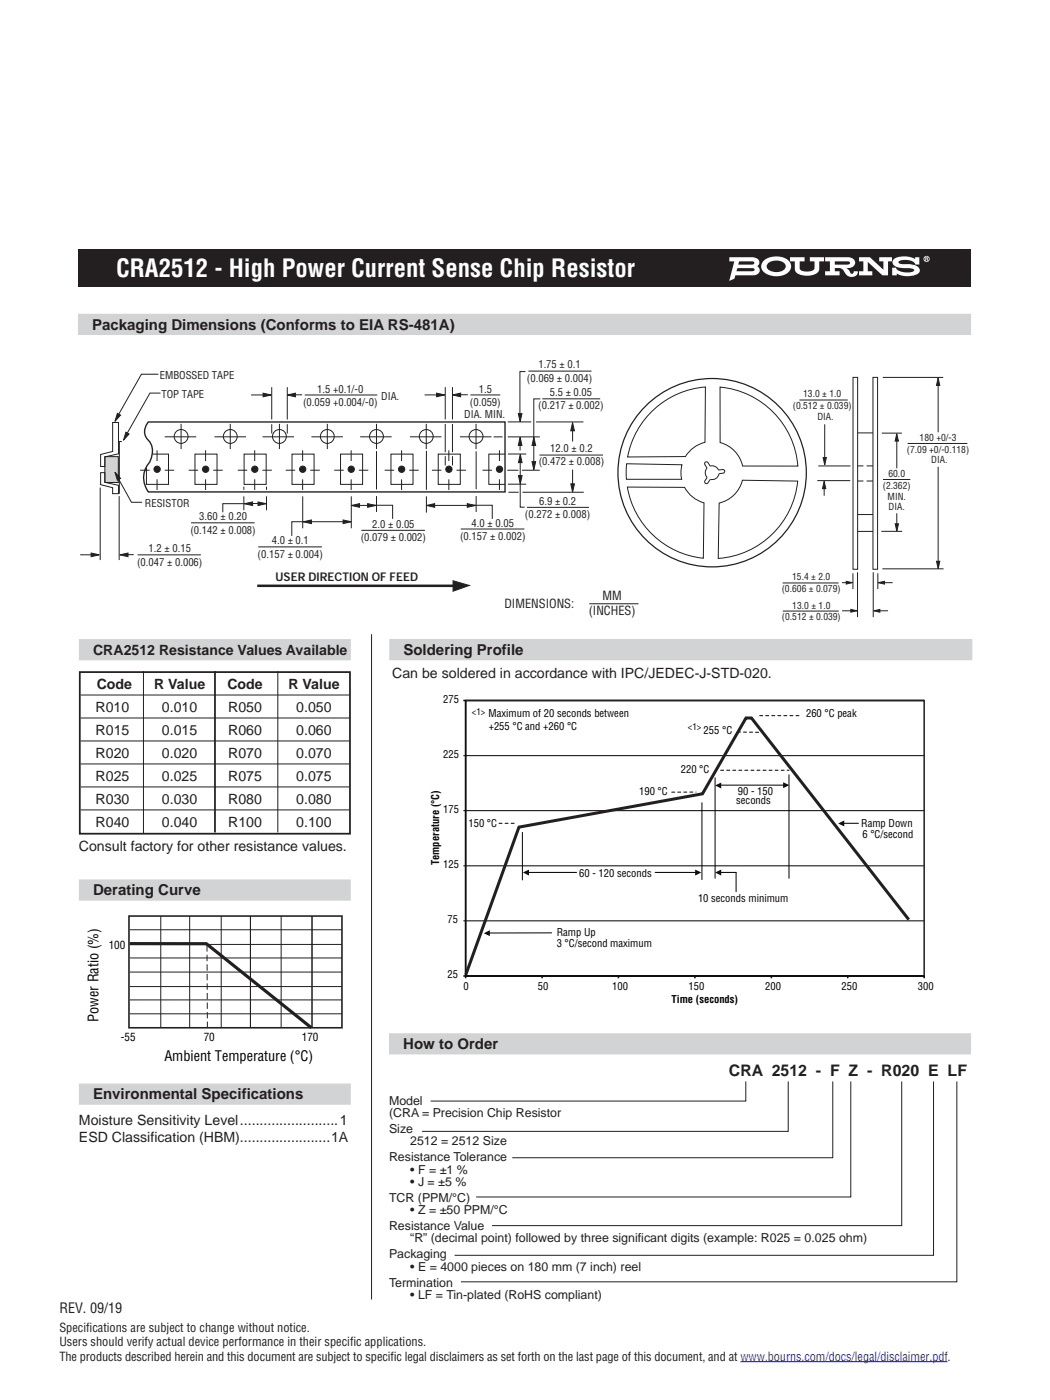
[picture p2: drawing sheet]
<svg xmlns="http://www.w3.org/2000/svg" width="210mm" height="279mm" viewBox="0 0 210 279" stroke-linecap="round" stroke-linejoin="round" font-family="sans-serif">
<path d="M77.6 208.3h116.2" fill="none" stroke="#d1d3d4" stroke-width="4.2" stroke-linecap="butt"/>
<path d="M148.8 215.8v3.9h-62.9M157.3 215.8v10h-73.1M166.2 215.8v15.3h-64M169.8 215.8v23.1h-74.8M180 215.8v28.8h-81.8M186.3 215.8v34.7h-95.6M191 215.8v40h-99" fill="none" stroke="#231f20" stroke-width=".2"/>
<path d="M147.8 271.8h41.3" fill="none" stroke="#00f" stroke-width=".2"/>
<path d="M15.7 49.7h178.1v7.5h-178.1z" fill="#231f20"/>
<g fill="#fff">
<path d="M157.7 51.3h2.9v.9h-1v1.3a1.6 1.6 0 0 0 1.9 .7 1.05 1.05 0 0 0 1.1-.7v-1.3h-1v-.9h2.9v.9h-1v1.5a2.12 2.12 0 0 1-2.4 1.3 2.93 2.93 0 0 1-2.4-.9l-.1-1.9h-.9z"/>
<path d="M171.4 51.3h2.2l2.7 2.5v-1.6h-.8v-.9h2.5v.9h-.8v2.7h-1.1l-2.9-2.6v1.8h.9v.8h-2.7v-.8h.9v-1.9h-.9z"/>
<path d="M178.5 51.6a4.6 4.6 0 0 1 4.1 .1v-.4h.9v1.5h-.8a2.22 2.22 0 0 0-2.7-.9l-.7 .3v.2l.5 .3h1.1a2.7 2.7 0 0 1 2.6 1 .91 .91 0 0 1-.8 1.2 4.4 4.4 0 0 1-3.7-.3v.3h-.9v-1.5h.7a2.19 2.19 0 0 0 2.3 1l1.1-.2 .3-.3a2.64 2.64 0 0 0-2.3-.4 2.56 2.56 0 0 1-2-.7l-.1-.5 .1-.4z"/>
<path d="M184.8 51.5v.1h.2v-.1zM184.7 51.4h.4v.3l.1 .3h-.2l-.1-.2-.1 .2h-.1zM184.5 51.7a.47 .47 0 0 0 .9 0 .47 .47 0 0 0-.9 0zM184.3 51.7a.61 .61 0 0 1 1.2 0 .61 .61 0 0 1-1.2 0z"/>
<path d="M147.2 53.5h2.9l.3 .1 .2 .2-.2 .3h-.4h-3zM147.5 52.2h2.6l.4 .2-.1 .3-.4 .1h-2.7zM145.6 51.3v.9h.9l-1 3.9 1.1-.5 .2-.7h3.6a1 1 0 0 0 1.1-.5 1 1 0 0 0-.4-1.3 .94 .94 0 0 0 .4-1 .94 .94 0 0 0-.9-.7z"/>
<path d="M153.3 52.5a2.61 2.61 0 0 1 3.4 .3 1.11 1.11 0 0 1-1.2 1.4 2.01 2.01 0 0 1-2.5-1zM152.5 51.9a1.59 1.59 0 0 0-.6 1.6 1.59 1.59 0 0 0 1.2 1.2 3.9 3.9 0 0 0 4.5-.7 1.73 1.73 0 0 0-1.3-2.6 4.3 4.3 0 0 0-3.8 .5z"/>
<path d="M166.6 52.2h2.6l.5 .2-.3 .3-.4 .1h-2.4zM164.7 51.3v.9h.9v1.9h-.9v.8h2.9v-.8h-1v-.6a1.57 1.57 0 0 1 2 1 1.43 1.43 0 0 0 1.3 .8 1.43 1.43 0 0 0 1.3-.8v-.4h-.8l-.1 .3-.3 .3a.6 .6 0 0 1-.5-.7l-.6-.5a1.28 1.28 0 0 0 1.7-1.4 1.4 1.4 0 0 0-1.4-.8z"/>
</g>
<path d="M15.6 64.7h178.2" fill="none" stroke="#d1d3d4" stroke-width="4.2" stroke-linecap="butt"/>
<path d="M29.6 84.2h71.2v14h-71.2a4.8 4.8 0 0 1 .3-6.1 4.1 4.1 0 0 0-.8-5 2.9 2.9 0 0 1 .5-2.9z" fill="none" stroke="#231f20" stroke-width=".28"/>
<g fill="none" stroke="#231f20" stroke-width=".2">
<path d="M32.9 87.2h6.3M36.1 84.6v5M38.9 90.6h4.4v6.1h-4.4zM41 89.9v2.1M41 95.7v2.1M42.8 87.2h6.3M46 84.6v5M52.4 87.2h6.3M55.8 84.6v5M62.2 87.2h6.2M65.3 84.6v5M71.9 87.2h6.3"/>
<path d="M75.1 84.6v5M81.8 87.2h6.3M85.1 84.6v5M91.8 87.2h6.3M95 84.6v5"/>
<circle cx="36.1" cy="87.1" r="1.38"/>
<circle cx="46" cy="87.1" r="1.38"/>
<circle cx="55.8" cy="87.1" r="1.38"/>
<circle cx="65.3" cy="87.1" r="1.38"/>
<circle cx="75.1" cy="87.1" r="1.38"/>
<circle cx="85.1" cy="87.1" r="1.38"/>
<circle cx="95" cy="87.1" r="1.38"/>
</g>
<circle cx="41" cy="93.6" r=".63" fill="#231f20"/>
<g fill="none" stroke="#231f20" stroke-width=".2">
<path d="M30.4 90.6h3.2v6.1h-4.4v-3.4M31.3 89.9v2.1M31.3 95.7v2.1M37.7 93.8h1.8M42.6 93.8h1.8"/>
<circle cx="41" cy="93.6" r=".63"/>
</g>
<circle cx="31.4" cy="93.6" r=".63" fill="#231f20"/>
<g fill="none" stroke="#231f20" stroke-width=".2">
<path d="M28 93.8h1.9M32.9 93.8h1.9M48.7 90.6h4.4v6.1h-4.4zM50.8 89.9v2.1M50.8 95.7v2.1"/>
<circle cx="31.4" cy="93.6" r=".63"/>
</g>
<circle cx="50.8" cy="93.6" r=".63" fill="#231f20"/>
<g fill="none" stroke="#231f20" stroke-width=".2">
<path d="M47.5 93.8h1.8M52.4 93.8h1.9M58.3 90.6h4.4v6.1h-4.4zM60.4 89.9v2.1M60.4 95.7v2.1"/>
<circle cx="50.8" cy="93.6" r=".63"/>
</g>
<circle cx="60.4" cy="93.6" r=".63" fill="#231f20"/>
<g fill="none" stroke="#231f20" stroke-width=".2">
<path d="M57 93.8h1.9M61.9 93.8h1.9M68 90.6h4.4v6.1h-4.4zM70.1 89.9v2.1M70.1 95.7v2.1"/>
<circle cx="60.4" cy="93.6" r=".63"/>
</g>
<circle cx="70.1" cy="93.6" r=".63" fill="#231f20"/>
<g fill="none" stroke="#231f20" stroke-width=".2">
<path d="M66.7 93.8h1.9M71.6 93.8h1.9M78 90.6h4.4v6.1h-4.4zM80.1 89.9v2.1M80.1 95.7v2.1"/>
<circle cx="70.1" cy="93.6" r=".63"/>
</g>
<circle cx="80.2" cy="93.6" r=".63" fill="#231f20"/>
<g fill="none" stroke="#231f20" stroke-width=".2">
<path d="M76.8 93.8h1.9M81.7 93.8h1.9M87.5 90.6h4.4v6.1h-4.4zM89.6 89.9v2.1M89.6 95.7v2.1"/>
<circle cx="80.2" cy="93.6" r=".63"/>
</g>
<circle cx="89.6" cy="93.6" r=".63" fill="#231f20"/>
<g fill="none" stroke="#231f20" stroke-width=".2">
<path d="M86.2 93.8h1.9M91.1 93.8h1.9M99.7 89.9v2.1M99.7 95.7v2.1M100.8 90.6h-3.2v6.1h3.2"/>
<circle cx="89.6" cy="93.6" r=".63"/>
</g>
<circle cx="99.7" cy="93.6" r=".63" fill="#231f20"/>
<g fill="none" stroke="#231f20" stroke-width=".2">
<path d="M96.3 93.8h1.9"/>
<circle cx="99.7" cy="93.6" r=".63"/>
</g>
<path d="M20.9 91.1h2.7v5.2h-2.7z" fill="#d1d3d4"/>
<path d="M20.1 94.3h.8v2l2.8 .6v1.6h-1.2v-1.2l-2.4-.6zM20.9 91.1h2.7v5.2h-2.7zM22.5 84.3h1.2v6.3l-2.8 .6v1.9h-.8v-2.4l2.4-.6zM24.3 88.1h-.5v10.5M48.7 97.1v.7M48.7 99.1v2.7M53.2 97.1v.7M53.2 99.1v2.7M38.1 104.3h12.7" fill="none" stroke="#231f20" stroke-width=".2"/>
<path d="M48.8 100.5l1.6-.3v.7z" fill="#231f20"/>
<path d="M48.8 100.5l1.6-.3v.7z" fill="none" stroke="#231f20" stroke-width=".2"/>
<path d="M51.5 100.2l1.6 .3-1.6 .4z" fill="#231f20"/>
<path d="M75.1 99v3.2M49.5 100.5h-5v1.7M50.2 100.5h1.7M51.5 100.2l1.6 .3-1.6 .4zM72.1 105.8h12.7M92 105.6h12.6" fill="none" stroke="#231f20" stroke-width=".2"/>
<path d="M70.1 100.9l1.7-.4v.7z" fill="#231f20"/>
<path d="M70.1 100.9l1.7-.4v.7z" fill="none" stroke="#231f20" stroke-width=".2"/>
<path d="M73.4 100.5l1.6 .4-1.6 .3z" fill="#231f20"/>
<path d="M60.4 99.1v6.3M70.1 99.1v6.3M95 99v3.2M51.5 109.1h12.7M71 100.9h2.8M73.4 100.5l1.6 .4-1.6 .3zM74.4 100.8h4v2.8" fill="none" stroke="#231f20" stroke-width=".2"/>
<path d="M85.1 100.9l1.6-.4v.7z" fill="#231f20"/>
<path d="M85.1 100.9l1.6-.4v.7z" fill="none" stroke="#231f20" stroke-width=".2"/>
<path d="M93.3 100.5l1.6 .4-1.6 .3z" fill="#231f20"/>
<path d="M85.1 99.1v3.2M85.1 90v7.8M95 90.1v7.5M86 100.9h7.7M93.3 100.5l1.6 .4-1.6 .3zM94.2 100.8h4v2.8" fill="none" stroke="#231f20" stroke-width=".2"/>
<path d="M60.5 104.1l1.6-.3v.7z" fill="#231f20"/>
<path d="M60.5 104.1l1.6-.3v.7z" fill="none" stroke="#231f20" stroke-width=".2"/>
<path d="M68.5 103.8l1.6 .3-1.6 .4z" fill="#231f20"/>
<path d="M54.2 77.3v6.4M57.3 77.3v6.4M60.8 78.8h14.5M54.2 84.7v1.8M57.3 84.7v1.8M68.5 103.8l1.6 .3-1.6 .4zM69.9 104.1h-11.7v2.8" fill="none" stroke="#231f20" stroke-width=".2"/>
<path d="M57.3 78.8l1.7-.3v.7z" fill="#231f20"/>
<path d="M57.3 78.8l1.7-.3v.7z" fill="none" stroke="#231f20" stroke-width=".2"/>
<path d="M52.5 78.5l1.6 .3-1.6 .4z" fill="#231f20"/>
<path d="M50.1 78.8h3.8M52.5 78.5l1.6 .3-1.6 .4zM58.7 78.8h1.6M88.9 77.3v6.4M90.3 77.3v6.4M93.9 78.8h5.9M88.9 84.6v5.6M88.9 91v1.9M90.3 84.6v5.6M90.3 91v1.9" fill="none" stroke="#231f20" stroke-width=".2"/>
<path d="M90.3 78.8l1.6-.3v.7z" fill="#231f20"/>
<path d="M90.3 78.8l1.6-.3v.7z" fill="none" stroke="#231f20" stroke-width=".2"/>
<path d="M87.1 78.5l1.7 .3-1.7 .4z" fill="#231f20"/>
<path d="M84.7 78.8h3.8M87.1 78.5l1.7 .3-1.7 .4zM91.7 78.8h1.7M101.3 84.2h4.7" fill="none" stroke="#231f20" stroke-width=".2"/>
<path d="M103.4 82.5h.8l-.4 1.7z" fill="#231f20"/>
<path d="M103.4 82.5h.8l-.4 1.7z" fill="none" stroke="#231f20" stroke-width=".2"/>
<path d="M103.8 87.2l.4 1.7h-.8z" fill="#231f20"/>
<path d="M104.9 74.2h-1.1v8.6M103.8 87.5v2.4M103.8 87.2l.4 1.7h-.8z" fill="none" stroke="#231f20" stroke-width=".2"/>
<path d="M25.1 86.3l.7 .3-1.2 1.3z" fill="#231f20"/>
<path d="M32 78.5h-2.1l-4.6 8.1M25.1 86.3l.7 .3-1.2 1.3z" fill="none" stroke="#231f20" stroke-width=".2"/>
<path d="M23.4 82.5l.7 .3-1.2 1.3z" fill="#231f20"/>
<path d="M31.6 74.7h-3.4l-4.6 8.2M23.4 82.5l.7 .3-1.2 1.3z" fill="none" stroke="#231f20" stroke-width=".2"/>
<path d="M22.9 94.2l1.2 1.3-.7 .3z" fill="#231f20"/>
<path d="M20 97.3v14.5M22.9 94.2l1.2 1.3-.7 .3zM23.6 95.4l2.6 4.8h2.1M23.8 99v12.8M27.5 110.7h12.6" fill="none" stroke="#231f20" stroke-width=".2"/>
<path d="M23.9 110.7l1.6-.3v.7z" fill="#231f20"/>
<path d="M23.9 110.7l1.6-.3v.7z" fill="none" stroke="#231f20" stroke-width=".2"/>
<path d="M18.2 110.4l1.6 .3-1.6 .4z" fill="#231f20"/>
<path d="M101.4 96.6h3.6M101.4 90.6h3.6M16 110.7h3.6M18.2 110.4l1.6 .3-1.6 .4zM25.3 110.7h1.4M105.2 101.3h12.4" fill="none" stroke="#231f20" stroke-width=".2"/>
<path d="M103.5 94.9h.7l-.4 1.7z" fill="#231f20"/>
<path d="M103.5 94.9h.7l-.4 1.7z" fill="none" stroke="#231f20" stroke-width=".2"/>
<path d="M103.8 90.7l.4 1.6h-.7z" fill="#231f20"/>
<path d="M105.5 74.1h12.5M108.2 79.6h11.6M101.3 87.2h6.4M103.8 90.9v10.3h.9M103.8 90.7l.4 1.6h-.7zM104.2 93.8h3.5" fill="none" stroke="#231f20" stroke-width=".2"/>
<path d="M106.2 92.1h.7l-.4 1.7z" fill="#231f20"/>
<path d="M106.2 92.1h.7l-.4 1.7z" fill="none" stroke="#231f20" stroke-width=".2"/>
<path d="M106.5 87.3l.4 1.6h-.7z" fill="#231f20"/>
<path d="M107.8 79.6h-1.3v13.1M104.3 98.2h12.2M106.5 87.3l.4 1.6h-.7zM107 84.2h9.4" fill="none" stroke="#231f20" stroke-width=".2"/>
<path d="M114.3 84.3l.3 1.7h-.7z" fill="#231f20"/>
<path d="M114.3 84.3l.3 1.7h-.7zM114.3 93.7v3.3" fill="none" stroke="#231f20" stroke-width=".2"/>
<path d="M113.9 96.6h.7l-.3 1.6z" fill="#231f20"/>
<path d="M75.1 90v7.7M98.5 87.2h1.8M101.2 93.8h2.2M101.5 98.2h2M107.7 90.8h12.6M113.9 96.6h.7l-.3 1.6zM114.3 85.5v2.6" fill="none" stroke="#231f20" stroke-width=".2"/>
<path d="M51.3 116.9h39.8" fill="none" stroke="#221f1f" stroke-width=".5"/>
<path d="M90.4 115.9l3.3 .9-3.3 1.2z" fill="#221f1f"/>
<path d="M90.4 115.9l3.3 .9-3.3 1.2z" fill="none" stroke="#221f1f" stroke-width=".2"/>
<path d="M170.2 114.4v3.2" fill="none" stroke="#231f20" stroke-width=".2"/>
<path d="M168.9 116l1.2 .3-1.2 .3z" fill="#231f20"/>
<path d="M168 116.3h1.2M168.9 116l1.2 .3-1.2 .3zM175.2 114.4v3.2" fill="none" stroke="#231f20" stroke-width=".2"/>
<path d="M175.3 116.3l1.2-.3v.6z" fill="#231f20"/>
<path d="M176 86.4h4M175.3 116.3l1.2-.3v.6zM175.9 106h4.2M176.3 116.3h1.8" fill="none" stroke="#231f20" stroke-width=".2"/>
<path d="M179 86.6l.3 1.4h-.7z" fill="#231f20"/>
<path d="M179 86.6l.3 1.4h-.7zM179 102.4v2.5" fill="none" stroke="#231f20" stroke-width=".2"/>
<path d="M178.7 104.5h.6l-.3 1.5z" fill="#231f20"/>
<path d="M176.2 75.3h12M176.2 95.7h5.5M179 87.6v5.9M176.1 113.5h12.2M178.7 104.5h.6l-.3 1.5z" fill="none" stroke="#231f20" stroke-width=".2"/>
<path d="M187.2 75.4l.3 1.5h-.6z" fill="#231f20"/>
<path d="M187.2 75.4l.3 1.5h-.6zM187.2 93.2v19.2" fill="none" stroke="#231f20" stroke-width=".2"/>
<path d="M186.9 112h.7l-.4 1.5z" fill="#231f20"/>
<path d="M159.5 79.8h9.7M187.2 76.5v9.8M181.1 88.5h12M156.2 116.3h11.2M171.1 114.2v9M186.9 112h.7l-.4 1.5z" fill="none" stroke="#231f20" stroke-width=".2"/>
<path d="M169.8 121.6l1.3 .3-1.3 .3z" fill="#231f20"/>
<path d="M174.3 114.2v9M168.1 121.9h2.1M169.8 121.6l1.3 .3-1.3 .3z" fill="none" stroke="#231f20" stroke-width=".2"/>
<path d="M174.3 121.9l1.3-.3v.6z" fill="#231f20"/>
<path d="M163.1 95.9h6.6M163.3 93h6.4M164.6 84.7v7M156.2 122h11.2M174.3 121.9l1.3-.3v.6zM175.4 121.9h1.8" fill="none" stroke="#231f20" stroke-width=".2"/>
<path d="M164.3 91.3h.6l-.3 1.5z" fill="#231f20"/>
<path d="M164.3 91.3h.6l-.3 1.5z" fill="none" stroke="#231f20" stroke-width=".2"/>
<path d="M164.5 96l.3 1.5h-.6z" fill="#231f20"/>
<g fill="none" stroke="#231f20" stroke-width=".2">
<path d="M143.7 77.3a17.2 17.2 0 0 1 15.5 15.7h-11a6.2 6.2 0 0 0-4.5-4.7zM170.2 75.3h1v38.3h-1zM174.2 75.3h.9v38.3h-.9zM125.1 92.6l11 .2a6.3 6.3 0 0 0-.1 2.9h-11zM125.2 97.2l11.4 .1a6.2 6.2 0 0 0 3.9 3l-.1 11.1a17.2 17.2 0 0 1-15.2-14.2zM130.1 82.1a17.1 17.1 0 0 1 10.7-4.9l-.1 11.1a6.2 6.2 0 0 0-3.9 2.8l-11.5 .1a17.1 17.1 0 0 1 4.8-9.1zM141.1 95.3l-.4 .7a.37 .37 0 0 0 .1 .5 .37 .37 0 0 0 .5-.1l.5-.7a1.36 1.36 0 0 0 1.7-1.1l.8-.2a.37 .37 0 0 0 .3-.4 .37 .37 0 0 0-.4-.3l-.8 .1-.1-.2a1.38 1.38 0 0 0-1.6-.6l-.4-.7a.37 .37 0 0 0-.5-.1 .37 .37 0 0 0-.1 .5l.4 .7a1.36 1.36 0 0 0 0 1.9M164.5 96l.3 1.5h-.6zM164.5 97.1v1.8M171.2 86.4h3M143.5 100.4a6.2 6.2 0 0 0 4.7-4.6l11 .2a17.2 17.2 0 0 1-15.9 15.5zM171.2 102.7h3"/>
<path d="M171.2 106.1h3M16.1 138.7h53.6M28.6 134v32.3M55.4 134v32.1M74.2 126.6v132.7M117.6 120.5h9.8M16.1 143.3h53.6M16.1 147.9h53.6M16.1 152.5h53.6M16.1 157h53.6M16.1 161.6h53.6M25.9 199.6h42.3"/>
<path d="M25.9 196.9h42.3M25.9 194h42.3M25.9 191.2h42.3M25.9 185.6h42.3M25.9 188.5h42.3M32.1 182.8v22.3M37.9 182.8v22.3M44.1 182.8v22.3M50 182.8v22.3M56.1 182.8v22.3M62.3 182.8v22.3M25.9 202.3h42.3"/>
</g>
<circle cx="142.1" cy="94.3" r="18.8" fill="none" stroke="#231f20" stroke-width=".25"/>
<path d="M174.2 93h-3M174.2 96h-3" fill="none" stroke="#231f20" stroke-width=".2" stroke-dasharray="1.3 .6 1.3 .6 1.3 .6" stroke-linecap="butt"/>
<path d="M15.7 129.7h54.3M77.7 129.7h116.4M15.7 177.6h54.3M15.7 218.4h54.3" fill="none" stroke="#d1d3d4" stroke-width="4.2" stroke-linecap="butt"/>
<path d="M15.9 134.1h53.9v32.3h-53.9zM42.9 134v32.1" fill="none" stroke="#231f20" stroke-width=".35"/>
<g fill="none" stroke="#000" stroke-width=".2">
<path d="M92.5 150.8h91.9M142.7 155.2v20.1M143.7 156.7h12.9M157.5 154.6v20.7M92.5 172.8h91.9M92.5 161.8h91.9M104.3 166.1v9.5M105.5 174.1h9.6M130.7 174.1h8.1M140.1 160.2v15.4M143.9 174.1h3v3.9M168.4 164.3h2.9"/>
<path d="M92.5 183.8h91.9M110.1 186.2h-12.4"/>
</g>
<path d="M92.5 139.8h91.9M92.9 139.8v55.4M92.5 194.8h91.9v.4M108.2 194.8v.4M123.4 194.8v.4M138.7 194.8v.4M153.9 194.8v.4M169.2 194.8v.4" fill="none" stroke="#000" stroke-width=".3"/>
<path d="M92.9 139.8h91.5v55h-91.5z" fill="none" stroke="#231f20" stroke-width=".3"/>
<path d="M134.1 158.1h4.8M143.8 153.7h13.7M147.2 146.1h4.4M159.4 142.8h-7.9M99.6 164.3h3" fill="none" stroke="#000" stroke-width=".2" stroke-dasharray=".6 .6"/>
<path d="M142.7 156.8l1.2-.6v1.2zM156.3 156.1l1.2 .6-1.2 .6zM104.4 174.1l1.2-.5v1.1zM138.7 173.6l1.3 .5-1.3 .6zM142.7 174.1l1.2-.5v1.1zM167.3 164.4l1.2-.7v1.2zM96.6 186.2l1.2-.6v1.2z" fill="#000"/>
<path d="M181.4 183.5l-31.4-40.2h-1.1l-8.7 15.1-36.6 6.7-10.6 29.4" fill="none" stroke="#231f20" stroke-width=".6" stroke-linecap="butt"/>
<path d="M25.7 182.8h42.5v22.3h-42.5z" fill="none" stroke="#231f20" stroke-width=".32"/>
<path d="M41.4 205.2l-.1-16.5" fill="none" stroke="#231f20" stroke-width=".2" stroke-dasharray="1.3 .6" stroke-linecap="butt"/>
<path d="M25.9 188.3h15.3l20.9 16.8" fill="none" stroke="#231f20" stroke-width=".63" stroke-linecap="butt"/>
<text font-size="4.9" fill="#fff" x="23.2" y="55.3">CRA2512 - High Power Current Sense Chip Resistor</text>
<text font-size="3.2" fill="#231f20" x="145.5" y="214.8">CRA 2512 - F Z - R020 E LF</text>
<g font-size="3" fill="#231f20">
<text x="18.4" y="65.8">Packaging Dimensions (Conforms to EIA RS-481A)</text>
<text x="80.5" y="130.7">Soldering Profile</text>
<text x="18.6" y="178.7">Derating Curve</text>
<text x="80.5" y="209.4">How to Order</text>
<text x="18.6" y="219.4">Environmental Specifications</text>
</g>
<g font-size="2.9">
<text x="19.7" y="203.9" transform="rotate(-90 19.7 203.9)">Power Ratio (%)</text>
<text x="32.8" y="211.8">Ambient Temperature (°C)</text>
</g>
<g font-size="2.8" fill="#231f20">
<text x="18.6" y="130.7">CRA2512 Resistance Values Available</text>
<text x="19.3" y="137.6">Code</text>
<text x="30.8" y="137.6">R Value</text>
<text x="45.4" y="137.6">Code</text>
<text x="57.6" y="137.6">R Value</text>
<text x="78.3" y="135.3">Can be soldered in accordance with IPC/JEDEC-J-STD-020.</text>
<text x="19.1" y="142.1">R010</text>
<text x="32.3" y="142.1">0.010</text>
<text x="45.5" y="142.1">R050</text>
<text x="59.1" y="142.1">0.050</text>
<text x="19.1" y="146.7">R015</text>
<text x="32.3" y="146.7">0.015</text>
<text x="45.5" y="146.7">R060</text>
<text x="59.1" y="146.7">0.060</text>
<text x="19.1" y="151.3">R020</text>
<text x="19.1" y="155.9">R025</text>
<text x="32.3" y="151.3">0.020</text>
<text x="32.3" y="155.9">0.025</text>
<text x="45.5" y="155.9">R075</text>
<text x="45.5" y="151.3">R070</text>
<text x="59.1" y="155.9">0.075</text>
<text x="59.1" y="151.3">0.070</text>
<text x="19.1" y="160.5">R030</text>
<text x="32.3" y="160.5">0.030</text>
<text x="45.5" y="160.5">R080</text>
<text x="59.1" y="160.5">0.080</text>
<text x="19.1" y="165.1">R040</text>
<text x="32.3" y="165.1">0.040</text>
<text x="45.5" y="165.1">R100</text>
<text x="59.1" y="165.1">0.100</text>
<text x="15.7" y="169.9">Consult factory for other resistance values.</text>
<text x="15.7" y="224.6">Moisture Sensitivity Level.........................1</text>
<text x="15.7" y="228">ESD Classification (HBM).......................1A</text>
<text x="11.9" y="262.1">REV. 09/19</text>
</g>
<g font-size="2.5" fill="#231f20">
<text x="120.3" y="119.8">MM</text>
<text x="100.7" y="121.3">DIMENSIONS:</text>
<text x="117.5" y="122.8">(INCHES)</text>
<text x="77.6" y="220.4">Model</text>
<text x="77.6" y="222.9">(CRA = Precision Chip Resistor</text>
<text x="77.6" y="226.1">Size</text>
<text x="77.6" y="231.7">Resistance Tolerance</text>
<text x="81.9" y="228.6">2512 = 2512 Size</text>
<text x="77.6" y="239.9">TCR (PPM/°C)</text>
<text x="81.9" y="234.2">• F = ±1 %</text>
<text x="81.9" y="236.7">• J = ±5 %</text>
<text x="77.6" y="245.5">Resistance Value</text>
<text x="81.9" y="242.3">• Z = ±50 PPM/°C</text>
<text x="77.6" y="251.1">Packaging</text>
<text x="81.9" y="248">“R” (decimal point) followed by three significant digits (example: R025 = 0.025 ohm)</text>
<text x="77.6" y="256.8">Termination</text>
<text x="81.9" y="253.6">• E = 4000 pieces on 180 mm (7 inch) reel</text>
<text x="81.9" y="259.3">• LF = Tin-plated (RoHS compliant)</text>
<text x="11.9" y="265.9">Specif</text>
<text x="11.9" y="268.7">Users should verify actual device performance in their specif</text>
<text x="17.2" y="265.9">ications are subject to change without notice.</text>
<text x="69.9" y="268.7">ic applications.</text>
<text x="11.9" y="271.5">The products described herein and this document are subject to specif</text>
<text x="77.9" y="271.5">ic legal disclaimers as set forth on the last page of this document, and at www.bourns.com/docs/legal/disclaimer.pdf.</text>
</g>
<text font-size="2.4" fill="#221f1f" x="55" y="115.9">USER DIRECTION OF FEED</text>
<g font-size="2.2">
<text x="21.7" y="189.4">100</text>
<text x="24.1" y="207.7">-55</text>
<text x="40.6" y="207.7">70</text>
<text x="60.2" y="207.7">170</text>
</g>
<g font-size="2.1" fill="#231f20">
<text x="31.9" y="75.7">EMBOSSED TAPE</text>
<text x="105.1" y="76.2">(0.069 ± 0.004)</text>
<text x="107.4" y="73.5">1.75 ± 0.1</text>
<text x="32.2" y="79.4">TOP TAPE</text>
<text x="60.5" y="81">(0.059 +0.004/-0)</text>
<text x="63.3" y="78.3">1.5 +0.1/-0</text>
<text x="76.1" y="79.8">DIA.</text>
<text x="92.7" y="83.4">DIA. MIN.</text>
<text x="93.8" y="81">(0.059)</text>
<text x="95.5" y="78.3">1.5</text>
<text x="107.4" y="81.7">(0.217 ± 0.002)</text>
<text x="109.7" y="79.1">5.5 ± 0.05</text>
<text x="107.5" y="92.9">(0.472 ± 0.008)</text>
<text x="109.8" y="90.2">12.0 ± 0.2</text>
<text x="28.9" y="101.2">RESISTOR</text>
<text x="107.6" y="100.8">6.9 ± 0.2</text>
<text x="38" y="106.5">(0.142 ± 0.008)</text>
<text x="39.8" y="103.8">3.60 ± 0.20</text>
<text x="72" y="108">(0.079 ± 0.002)</text>
<text x="74.3" y="105.3">2.0 ± 0.05</text>
<text x="91.8" y="107.7">(0.157 ± 0.002)</text>
<text x="94.1" y="105.1">4.0 ± 0.05</text>
<text x="104.8" y="103.4">(0.272 ± 0.008)</text>
<text x="27.4" y="112.9">(0.047 ± 0.006)</text>
<text x="29.6" y="110.2">1.2 ± 0.15</text>
<text x="51.4" y="111.3">(0.157 ± 0.004)</text>
<text x="54.2" y="108.7">4.0 ± 0.1</text>
</g>
<g font-size="2.1">
<text x="88.4" y="140.2">275</text>
<text x="97.5" y="143.1">Maximum of 20 seconds between</text>
<text x="160.9" y="143.1">260 °C peak</text>
<text x="97.5" y="145.6">+255 °C and +260 °C</text>
<text x="140.4" y="146.4">255 °C</text>
<text x="88.4" y="151.2">225</text>
<text x="135.9" y="154.3">220 °C</text>
<text x="127.5" y="158.6">190 °C</text>
<text x="146.9" y="160.4">seconds</text>
<text x="147.2" y="158.6">90 - 150</text>
<text x="88.4" y="162.2">175</text>
<text x="93.5" y="165">150 °C</text>
<text x="171.9" y="165">Ramp Down</text>
<text x="172.1" y="167.3">6 °C/second</text>
<text x="87.6" y="172.5" transform="rotate(-90 87.6 172.5)">Temperature (°C)</text>
<text x="88.4" y="173.2">125</text>
<text x="115.6" y="175">60 - 120 seconds</text>
<text x="139.3" y="180">10 seconds minimum</text>
<text x="89.3" y="184.2">75</text>
<text x="111.1" y="186.8">Ramp Up</text>
<text x="111.1" y="189">3 °C/second maximum</text>
<text x="89.3" y="195.2">25</text>
<text x="92.5" y="197.6">0</text>
<text x="107.4" y="197.6">50</text>
<text x="122.2" y="197.6">100</text>
<text x="137.4" y="197.6">150</text>
<text x="152.7" y="197.6">200</text>
<text x="167.9" y="197.6">250</text>
<text x="183.2" y="197.6">300</text>
<text x="134" y="200.2">Time (seconds)</text>
</g>
<g font-size="1.9" fill="#231f20">
<text x="158.2" y="81.7">(0.512 ± 0.039)</text>
<text x="160.3" y="79.3">13.0 ± 1.0</text>
<text x="163.1" y="83.8">DIA.</text>
<text x="183.5" y="88">180 +0/-3</text>
<text x="177.3" y="95.2">60.0</text>
<text x="181" y="90.4">(7.09 +0/-0.118)</text>
<text x="185.8" y="92.4">DIA.</text>
<text x="176.2" y="97.6">(2.362)</text>
<text x="177.1" y="99.8">MIN.</text>
<text x="177.4" y="101.8">DIA.</text>
<text x="156" y="118.2">(0.606 ± 0.079)</text>
<text x="158.1" y="115.8">15.4 ± 2.0</text>
<text x="156.1" y="123.8">(0.512 ± 0.039)</text>
<text x="158.1" y="121.4">13.0 ± 1.0</text>
</g>
<g font-size="1.8">
<text x="94.2" y="142.7">&lt;1&gt;</text>
<text x="137.3" y="145.7">&lt;1&gt;</text>
</g>
</svg>
